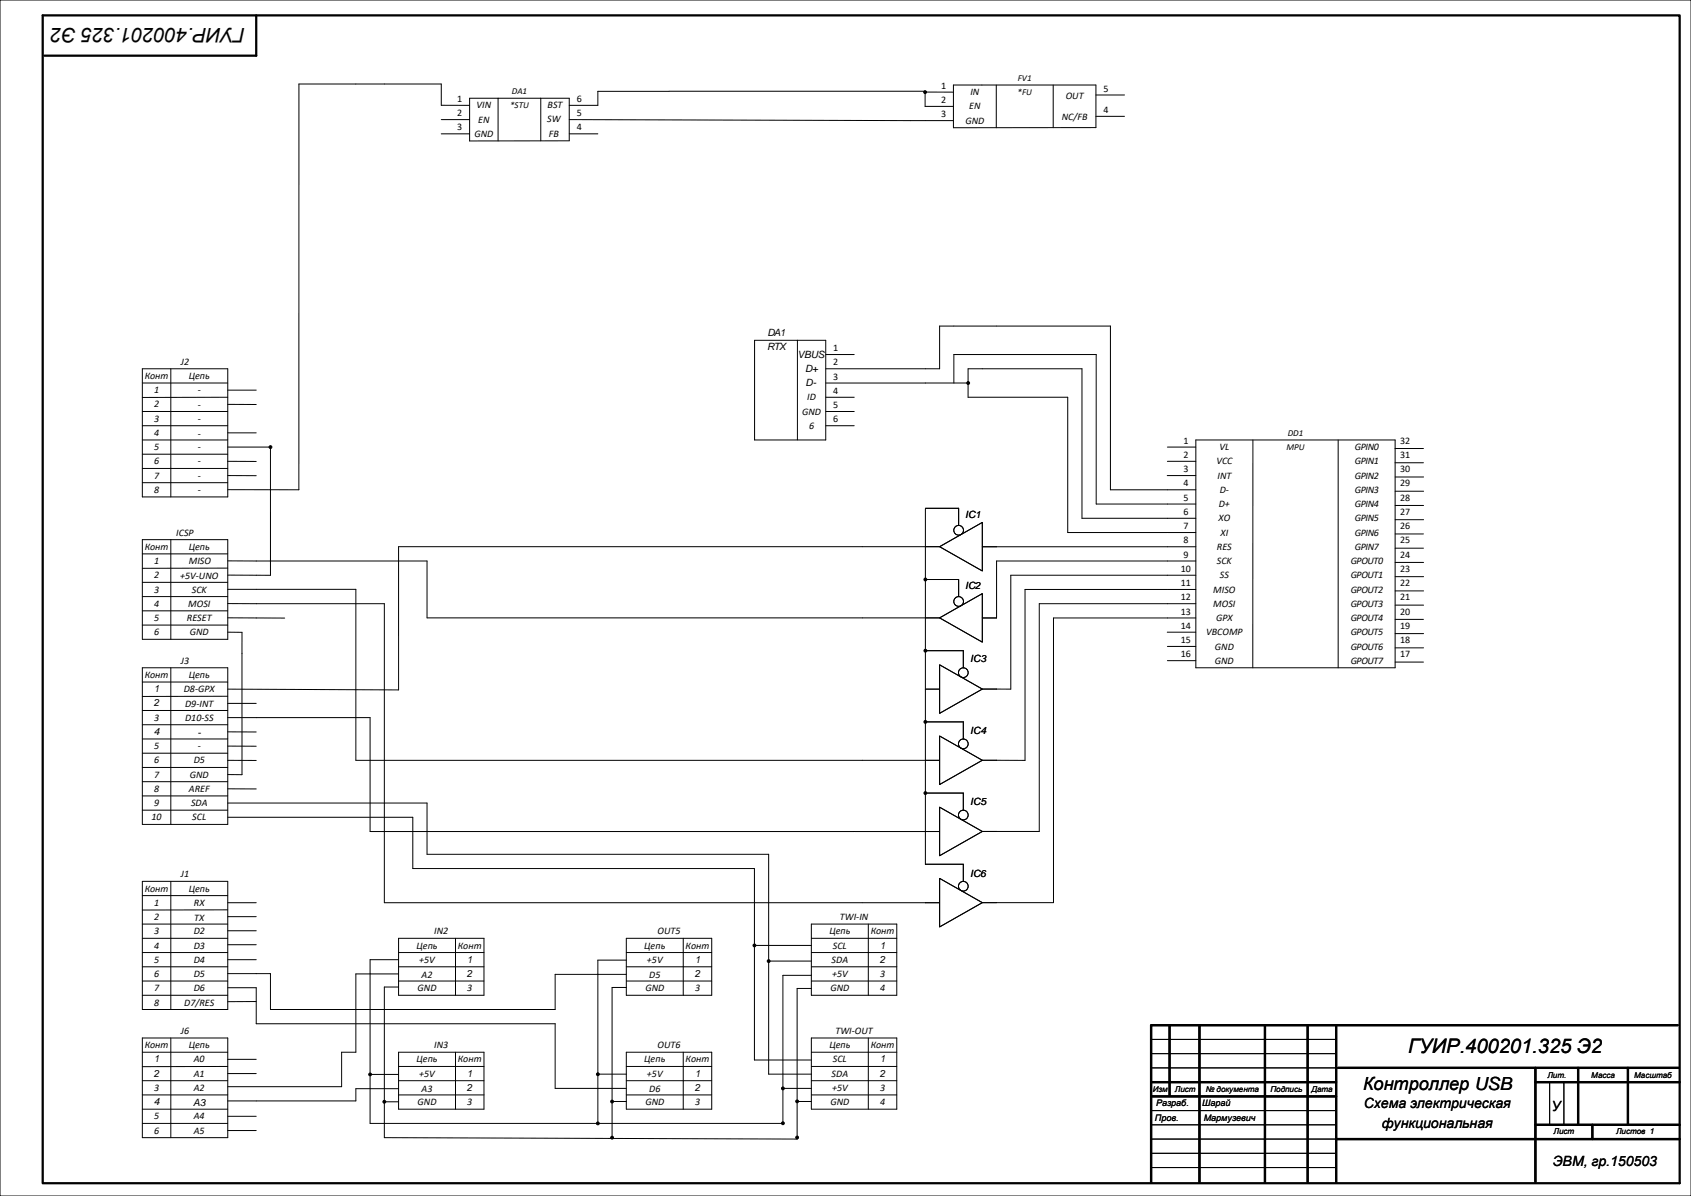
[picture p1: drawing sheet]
<svg xmlns="http://www.w3.org/2000/svg" width="594mm" height="420mm" viewBox="0 0 594 420" stroke-linecap="round" stroke-linejoin="round" font-family="sans-serif">
<g fill="none" stroke="#000" stroke-width=".35">
<path d="M0 0h594v420h-594zM165 34.5h35v14.9l-35 .1zM165 37h-10v-7.5h-50v142.5h-25M175 34.5v15M190 34.5v14.9M325 32l-115 .1v4.9h-10M334.9 29.9h50.1v14.9l-50.1 .1zM334.9 32.4l-9.9-.1v5.1h9.9M350 29.9v15M370 29.9v14.9M385 33.4h10M155 47h10"/>
<path d="M155 42h10M200 42l134.9 .4M200 47h10M384.9 40.9h10.1M265 119.5h25.1v35h-25.1zM280.1 119.5v35M50 134.5h30M50 129.5h30v45h-30zM60 129.5v45M80 139.5l-30 .1M80 137h10M290.1 129.5h39.9v-15h60v57.5h30"/>
<path d="M290.1 124.5h10M290.1 139.5h10M335.1 134.5v-10h49.9v52.5h35M340 134.5h-49.9M50 154.5h30M50 144.5h30M50 149.5h30M50 159.5h30M80 157h15v45h-15M80 152h10M80 142h10M290.1 149.5h10"/>
<path d="M290.1 144.5h10M410.1 157h9.9M440.1 154.5v80M470 154.5v80M490 157.5h10M490 154.5h-70v80h70.1v-80M50 164.5h30M50 169.5h30M80 167h10M80 162h10M325 178.5h11.7v6M325 178.7v124.8h13.4v6"/>
<path d="M410 167h10M410.1 162h9.9M490 162.5h10M490.1 167.5h9.9M490.1 172.5h9.9M490.1 177.5h9.9M50 189.5h30v35h-30zM50 194.5h30M60 189.5v35M80 197h70v20h180M80 199.5l-30 .1M330 192l15-8.5v17z"/>
<path d="M330 192h-190v50.3l-60-.3M345 192h75M420 182h-39.9v-52.5h-40.1v10h35v47.5h45M420 197h-69.9v20h-5.1M490.1 197.5h9.9M490.1 182.5h9.9M490.1 187.5h9.9M490.1 192.5h9.9M50 204.5h30M50 209.5h30M50 214.5h30M50 219.5h30"/>
<path d="M80 212h55v105h195M80 207h45v60h205M80 217h20M325 203.5h11.7v6M330 217l15-8.5v17zM420 202h-65v40h-10M420 217h-50v100h-25M420 212h-54.9v80h-20.1M420 207h-60v60h-15M490.1 212.5h9.9M490.1 202.5h9.9M490.1 207.5h9.9"/>
<path d="M490.1 217.5h9.9M50 234.5h30v55h-30zM50 239.5h30M60 234.5v55M80 222h5v50h-5M325 228.5h13.4v6M330 233.5l15 8.5-15 8.5zM410 222h10M410.1 232h9.9M410.1 227h9.9M490.1 227.5h9.9M490.1 222.5h9.9"/>
<path d="M490.1 232.5h9.9M50 249.5h30M50 254.5h30M50 259.5h30M80 252h50v40h200M80 244.5l-30 .1M80 257h10M80 247h10M325 242h5M325 253.5h13.4v6M330 258.5l15 8.5-15 8.5zM50 264.5h30"/>
<path d="M50 269.5h30M50 274.5h30M50 279.5h30M80 277h10M80 267h10M80 262h10M325 278.5h13.4v6M50 284.5h30M80 287h65v18h120v67.2h20M80 282h70v18h120v77.2h15M330 283.5l15 8.5-15 8.5zM50 309.5h30v45h-30z"/>
<path d="M50 314.5h30M60 309.5v45M80 317h10M80 319.5l-30 .1M330 308.5l15 8.5-15 8.5zM50 324.5h30M50 329.5h30M50 334.5h30M50 339.5h30M80 321.9h10M80 326.8h10M80 331.7h10"/>
<path d="M80 337h10M140 337h-10v57.5h145v-52h10M140 329.5h30v20h-30zM140 334.5h30M140 339.5h30M160 329.5v20M220 337.2h-10v57.3M220 329.5h30v20h-30zM220 334.5h30M220 339.5h30M240 329.5v20M265.5 332h19.5"/>
<path d="M270 337.5h15M285 324.5h30v25h-30zM285 329.5h30M285 334.5h30M285 339.5h30M305 324.5v25M50 344.5h30M50 349.5h30M80 341.9h15v12.6h100v-12.3h25M80 346.9h10v12.6h105v22.7h25M90 351.7l-10 .1M140 342h-15v27.5h-5v12.1h-40"/>
<path d="M140 344.5h30M140 346.6h-5v52.9l145 .5v-52.9h5M220 344.5h30M220 346.8h-5v52.9M285 344.5h30M485 360h5M50 364.5h30v35h-30zM50 369.5h30M50 379.5h30M60 364.5v35M80 374.5l-30 .1M80 372h10"/>
<path d="M80 377h10M130 377.3h10M140 369.5h30v20h-30zM140 374.5h30M140 379.5h30M160 369.5v20M210 377.2h10M220 369.5h30v20h-30zM220 374.5h30M220 379.5h30M240 369.5v20M285 364.5h30v25h-30z"/>
<path d="M285 369.5h30M285 374.5h30M285 379.5h30M305 364.5v25M404.3 365h65M404.3 370h65M404.3 375h65M50 384.5h30M50 389.5h30M50 394.5h30M80 392h10M80 397h10"/>
<path d="M135 386.9h5M140 384.5h30M140 382.3h-15v4.3h-45M215 386.8h5M220 384.5h30M275 382.2h10M280 386.8h5M285 384.5h30M404.3 390h65M404.3 395h65M404.3 400h65.2M544.3 380v15"/>
<path d="M549.3 380v15M404.3 405h65M404.3 410h65"/>
<circle cx="325" cy="32.4" r=".5"/>
<circle cx="340.1" cy="134.5" r=".5"/>
<circle cx="95" cy="157" r=".5"/>
<circle cx="336.7" cy="186.2" r="1.7"/>
<circle cx="325" cy="203.5" r=".5"/>
<circle cx="336.7" cy="211.2" r="1.7"/>
<circle cx="325" cy="228.5" r=".5"/>
<circle cx="338.4" cy="236.2" r="1.7"/>
<circle cx="325" cy="253.5" r=".5"/>
<circle cx="325" cy="278.5" r=".5"/>
<circle cx="338.4" cy="261.2" r="1.71"/>
<circle cx="338.4" cy="286.2" r="1.7"/>
<circle cx="338.4" cy="311.2" r="1.7"/>
<circle cx="265" cy="332" r=".5"/>
<circle cx="270" cy="337.5" r=".5"/>
<circle cx="130" cy="377.3" r=".5"/>
<circle cx="210" cy="377.2" r=".5"/>
<circle cx="135" cy="386.9" r=".5"/>
<circle cx="210" cy="394.5" r=".5"/>
<circle cx="215" cy="399.5" r=".5"/>
<circle cx="215" cy="386.8" r=".5"/>
<circle cx="275" cy="394.4" r=".5"/>
<circle cx="275" cy="382.2" r=".5"/>
<circle cx="280" cy="386.8" r=".5"/>
<circle cx="280" cy="399.4" r=".5"/>
</g>
<g fill="none" stroke="#000" stroke-width=".79">
<path d="M15 5.4h575v410.1h-575zM90 5.4v14.2h-74.4M410.8 360v24.8M421.3 360v55M444.3 360v55M459.3 360v55M469.3 360v55M589.3 360h-185v55M470 375h119.7M539.3 375v40M554.3 375v20M571.8 375v20"/>
<path d="M404.3 380h65M404.3 385h65M469.3 400h120.7M539.3 380h50.7M539.3 395h50.7M559.3 395v5"/>
</g>
<g fill="#000">
<circle cx="325" cy="32.4" r=".5"/>
<circle cx="340.1" cy="134.5" r=".5"/>
<circle cx="95" cy="157" r=".5"/>
<circle cx="325" cy="203.5" r=".5"/>
<circle cx="325" cy="228.5" r=".5"/>
<circle cx="325" cy="253.5" r=".5"/>
<circle cx="325" cy="278.5" r=".5"/>
<circle cx="265" cy="332" r=".5"/>
<circle cx="270" cy="337.5" r=".5"/>
<circle cx="130" cy="377.3" r=".5"/>
<circle cx="210" cy="377.2" r=".5"/>
<circle cx="135" cy="386.9" r=".5"/>
<circle cx="210" cy="394.5" r=".5"/>
<circle cx="215" cy="399.5" r=".5"/>
<circle cx="215" cy="386.8" r=".5"/>
<circle cx="275" cy="394.4" r=".5"/>
<circle cx="275" cy="382.2" r=".5"/>
<circle cx="280" cy="386.8" r=".5"/>
<circle cx="280" cy="399.4" r=".5"/>
</g>
<g font-size="7.1">
<text x="86.1" y="9.8" transform="rotate(-180 86.1 9.8)">ГУИР.400201.325 Э2</text>
<text x="494.6" y="369.7">ГУИР.400201.325 Э2</text>
</g>
<text font-size="6.4" x="478.8" y="382.7">Контроллер USB</text>
<g font-size="5">
<text x="479" y="389">Схема электрическая</text>
<text x="545" y="390.1">У</text>
<text x="485.4" y="396.2">функциональная</text>
<text x="545.4" y="409.5">ЭВМ, гр.150503</text>
</g>
<g font-size="3.5">
<text x="160.6" y="35.8">1</text>
<text x="202.6" y="35.8">6</text>
<text x="330.5" y="31.2">1</text>
<text x="340.9" y="33.4">IN</text>
<text x="374.3" y="34.7">OUT</text>
<text x="387.6" y="32.2">5</text>
<text x="160.6" y="40.8">2</text>
<text x="167.4" y="38.1">VIN</text>
<text x="192.4" y="38.1">BST</text>
<text x="202.6" y="40.8">5</text>
<text x="330.5" y="36.2">2</text>
<text x="330.5" y="41.2">3</text>
<text x="340.5" y="38.4">EN</text>
<text x="387.6" y="39.7">4</text>
<text x="160.6" y="45.8">3</text>
<text x="168" y="43.1">EN</text>
<text x="192.2" y="43">SW</text>
<text x="202.6" y="45.8">4</text>
<text x="339.1" y="43.4">GND</text>
<text x="373" y="42.2">NC/FB</text>
<text x="166.6" y="48.1">GND</text>
<text x="192.8" y="48">FB</text>
<text x="269.6" y="118.1">DA1</text>
<text x="269.5" y="123.1">RTX</text>
<text x="280.1" y="125.6">VBUS</text>
<text x="292.7" y="123.3">1</text>
<text x="63.5" y="128.1">J2</text>
<text x="282.8" y="130.6">D+</text>
<text x="292.7" y="128.3">2</text>
<text x="50.8" y="133.1">Конт</text>
<text x="66.3" y="133.1">Цепь</text>
<text x="282.9" y="135.6">D-</text>
<text x="292.7" y="133.3">3</text>
<text x="54.1" y="138.1">1</text>
<text x="54.1" y="143.1">2</text>
<text x="69.5" y="138.1">-</text>
<text x="69.5" y="143.3">-</text>
<text x="283.5" y="140.6">ID</text>
<text x="292.7" y="138.3">4</text>
<text x="292.7" y="143.3">5</text>
<text x="54.1" y="148.1">3</text>
<text x="69.5" y="148.1">-</text>
<text x="281.7" y="145.6">GND</text>
<text x="292.7" y="148.3">6</text>
<text x="54.1" y="153.1">4</text>
<text x="69.5" y="153.3">-</text>
<text x="284.2" y="150.6">6</text>
<text x="415.7" y="155.8">1</text>
<text x="491.8" y="155.8">32</text>
<text x="54.1" y="158.1">5</text>
<text x="69.5" y="158.1">-</text>
<text x="415.7" y="160.8">2</text>
<text x="428.4" y="158.1">VL</text>
<text x="475.9" y="158.1">GPIN0</text>
<text x="491.8" y="160.8">31</text>
<text x="54.1" y="163.1">6</text>
<text x="69.5" y="163.1">-</text>
<text x="415.7" y="165.8">3</text>
<text x="427.3" y="163.1">VCC</text>
<text x="475.9" y="163.1">GPIN1</text>
<text x="491.8" y="165.8">30</text>
<text x="54.1" y="168.1">7</text>
<text x="54.1" y="173.1">8</text>
<text x="69.5" y="168.1">-</text>
<text x="69.5" y="173.1">-</text>
<text x="415.7" y="170.8">4</text>
<text x="427.7" y="168.1">INT</text>
<text x="428.5" y="173.1">D-</text>
<text x="475.9" y="168.1">GPIN2</text>
<text x="475.9" y="173.1">GPIN3</text>
<text x="491.8" y="170.8">29</text>
<text x="415.7" y="175.8">5</text>
<text x="428.1" y="178.1">D+</text>
<text x="475.9" y="178.1">GPIN4</text>
<text x="491.8" y="175.8">28</text>
<text x="339" y="181.7">IC1</text>
<text x="415.7" y="180.8">6</text>
<text x="415.7" y="185.8">7</text>
<text x="428" y="183.1">XO</text>
<text x="475.9" y="183.1">GPIN5</text>
<text x="491.8" y="180.8">27</text>
<text x="491.8" y="185.8">26</text>
<text x="61.9" y="188.1">ICSP</text>
<text x="415.7" y="190.8">8</text>
<text x="428.7" y="188.1">XI</text>
<text x="475.9" y="188.1">GPIN6</text>
<text x="491.8" y="190.8">25</text>
<text x="50.8" y="193.1">Конт</text>
<text x="66.3" y="193.1">Цепь</text>
<text x="415.7" y="195.8">9</text>
<text x="427.5" y="193.1">RES</text>
<text x="475.9" y="193.1">GPIN7</text>
<text x="491.8" y="195.8">24</text>
<text x="54.1" y="198.1">1</text>
<text x="54.1" y="203.1">2</text>
<text x="63.3" y="203.3">+5V-UNO</text>
<text x="66.4" y="198.1">MISO</text>
<text x="414.8" y="200.8">10</text>
<text x="427.4" y="198.1">SCK</text>
<text x="428.5" y="203.1">SS</text>
<text x="474.4" y="198.1">GPOUT0</text>
<text x="474.4" y="203.1">GPOUT1</text>
<text x="491.8" y="200.8">23</text>
<text x="54.1" y="208.1">3</text>
<text x="67.4" y="208.1">SCK</text>
<text x="339" y="206.7">IC2</text>
<text x="414.8" y="205.8">11</text>
<text x="426.2" y="208.1">MISO</text>
<text x="474.4" y="208.1">GPOUT2</text>
<text x="491.8" y="205.8">22</text>
<text x="54.1" y="213.1">4</text>
<text x="66.1" y="213.3">MOSI</text>
<text x="414.8" y="210.8">12</text>
<text x="414.8" y="215.8">13</text>
<text x="426.2" y="213.1">MOSI</text>
<text x="474.4" y="213.1">GPOUT3</text>
<text x="491.8" y="210.8">21</text>
<text x="491.8" y="215.8">20</text>
<text x="54.1" y="218.1">5</text>
<text x="65.7" y="218.1">RESET</text>
<text x="414.8" y="220.8">14</text>
<text x="427.1" y="218.1">GPX</text>
<text x="474.4" y="218.1">GPOUT4</text>
<text x="491.8" y="220.8">19</text>
<text x="54.1" y="223.1">6</text>
<text x="66.7" y="223.1">GND</text>
<text x="414.8" y="225.8">15</text>
<text x="423.6" y="223.1">VBCOMP</text>
<text x="474.4" y="223.1">GPOUT5</text>
<text x="491.8" y="225.8">18</text>
<text x="63.5" y="233.1">J3</text>
<text x="340.8" y="232.6">IC3</text>
<text x="414.8" y="230.8">16</text>
<text x="426.7" y="228.1">GND</text>
<text x="426.7" y="233.1">GND</text>
<text x="474.4" y="228.1">GPOUT6</text>
<text x="474.4" y="233.1">GPOUT7</text>
<text x="491.8" y="230.8">17</text>
<text x="50.8" y="238.1">Конт</text>
<text x="66.3" y="238.1">Цепь</text>
<text x="54" y="243.1">1</text>
<text x="64.6" y="243.1">D8-GPX</text>
<text x="54" y="248.1">2</text>
<text x="65" y="248.3">D9-INT</text>
<text x="54.1" y="253.1">3</text>
<text x="65" y="253.1">D10-SS</text>
<text x="340.8" y="257.9">IC4</text>
<text x="54" y="258.1">4</text>
<text x="54.1" y="263.1">5</text>
<text x="69.4" y="258.3">-</text>
<text x="69.5" y="263.1">-</text>
<text x="54.1" y="268.1">6</text>
<text x="68" y="268.1">D5</text>
<text x="54.1" y="273.1">7</text>
<text x="66.7" y="273.1">GND</text>
<text x="54.1" y="278.1">8</text>
<text x="66.4" y="278.1">AREF</text>
<text x="54.1" y="283.1">9</text>
<text x="67.1" y="283.1">SDA</text>
<text x="340.8" y="282.7">IC5</text>
<text x="53.2" y="288.1">10</text>
<text x="67.5" y="288.1">SCL</text>
<text x="63.5" y="308.1">J1</text>
<text x="340.8" y="308.1">IC6</text>
<text x="50.8" y="313.1">Конт</text>
<text x="66.3" y="313.1">Цепь</text>
<text x="54.1" y="318.1">1</text>
<text x="54.1" y="323.1">2</text>
<text x="68.1" y="318.1">RX</text>
<text x="68.2" y="323.3">TX</text>
<text x="295" y="323.1">TWI-IN</text>
<text x="54.1" y="328.1">3</text>
<text x="68" y="328.1">D2</text>
<text x="152.5" y="328.1">IN2</text>
<text x="231" y="328.1">OUT5</text>
<text x="291.3" y="328.1">Цепь</text>
<text x="305.8" y="328.1">Конт</text>
<text x="54.1" y="333.1">4</text>
<text x="68" y="333.3">D3</text>
<text x="146.3" y="333.1">Цепь</text>
<text x="160.8" y="333.1">Конт</text>
<text x="226.3" y="333.1">Цепь</text>
<text x="240.8" y="333.1">Конт</text>
<text x="292.6" y="333.1">SCL</text>
<text x="309" y="333.1">1</text>
<text x="54.1" y="338.1">5</text>
<text x="68" y="338.1">D4</text>
<text x="147.2" y="338.1">+5V</text>
<text x="164" y="338.1">1</text>
<text x="227.2" y="338.1">+5V</text>
<text x="244" y="338.1">1</text>
<text x="292.1" y="338.3">SDA</text>
<text x="309" y="338.1">2</text>
<text x="54.1" y="343.1">6</text>
<text x="68" y="343.1">D5</text>
<text x="148.1" y="343.3">A2</text>
<text x="164" y="343.1">2</text>
<text x="228" y="343.3">D5</text>
<text x="244" y="343.1">2</text>
<text x="292.3" y="343.1">+5V</text>
<text x="309.1" y="343.1">3</text>
<text x="54.1" y="348.1">7</text>
<text x="54.1" y="353.1">8</text>
<text x="64.7" y="353.1">D7/RES</text>
<text x="68" y="348.1">D6</text>
<text x="146.7" y="348.1">GND</text>
<text x="164.1" y="348.1">3</text>
<text x="226.7" y="348.1">GND</text>
<text x="244.1" y="348.1">3</text>
<text x="291.7" y="348.1">GND</text>
<text x="309.1" y="348.1">4</text>
<text x="63.5" y="363.1">J6</text>
<text x="293.5" y="363.1">TWI-OUT</text>
<text x="50.8" y="368.1">Конт</text>
<text x="66.3" y="368.1">Цепь</text>
<text x="152.5" y="368.1">IN3</text>
<text x="231" y="368.1">OUT6</text>
<text x="291.3" y="368.1">Цепь</text>
<text x="305.8" y="368.1">Конт</text>
<text x="54" y="373.1">1</text>
<text x="68.1" y="373.1">A0</text>
<text x="146.3" y="373.1">Цепь</text>
<text x="160.8" y="373.1">Конт</text>
<text x="226.3" y="373.1">Цепь</text>
<text x="240.8" y="373.1">Конт</text>
<text x="292.6" y="373.1">SCL</text>
<text x="309" y="373.1">1</text>
<text x="54" y="378.1">2</text>
<text x="54.1" y="383.1">3</text>
<text x="68.1" y="378.3">A1</text>
<text x="68.1" y="383.1">A2</text>
<text x="147.2" y="378.1">+5V</text>
<text x="148.1" y="383.3">A3</text>
<text x="164" y="378.1">1</text>
<text x="164" y="383.1">2</text>
<text x="227.2" y="378.1">+5V</text>
<text x="228" y="383.3">D6</text>
<text x="244" y="378.1">1</text>
<text x="244" y="383.1">2</text>
<text x="292.1" y="378.3">SDA</text>
<text x="292.3" y="383.1">+5V</text>
<text x="309" y="378.1">2</text>
<text x="309.1" y="383.1">3</text>
<text x="54" y="388.1">4</text>
<text x="67.9" y="388.3">A3</text>
<text x="146.7" y="388.1">GND</text>
<text x="164.1" y="388.1">3</text>
<text x="226.7" y="388.1">GND</text>
<text x="244.1" y="388.1">3</text>
<text x="291.7" y="388.1">GND</text>
<text x="309.1" y="388.1">4</text>
<text x="54.1" y="393.1">5</text>
<text x="68.1" y="393.1">A4</text>
<text x="54.1" y="398.1">6</text>
<text x="68.1" y="398.1">A5</text>
</g>
<g font-size="3.2">
<text x="357.5" y="28.3">FV1</text>
<text x="179.8" y="33">DA1</text>
<text x="357.4" y="33.3">*FU</text>
<text x="179.2" y="38">*STU</text>
<text x="452.3" y="153">DD1</text>
<text x="451.9" y="158">MPU</text>
<text x="406.1" y="388.5">Разраб.</text>
<text x="422.2" y="388.5">Шарай</text>
<text x="405.7" y="393.5">Пров.</text>
<text x="422.8" y="393.5">Мармузевич</text>
</g>
<g font-size="2.8">
<text x="404.9" y="383.5">Изм</text>
<text x="412.7" y="383.4">Лист</text>
<text x="423.5" y="383.4">№ документа</text>
<text x="446.3" y="383.4">Подпись</text>
<text x="460.6" y="383.4">Дата</text>
<text x="543.6" y="378.4">Лит.</text>
<text x="559" y="378.4">Масса</text>
<text x="574" y="378.4">Масштаб</text>
<text x="545.7" y="398.4">Лист</text>
<text x="567.6" y="398.4">Листов 1</text>
</g>
</svg>
